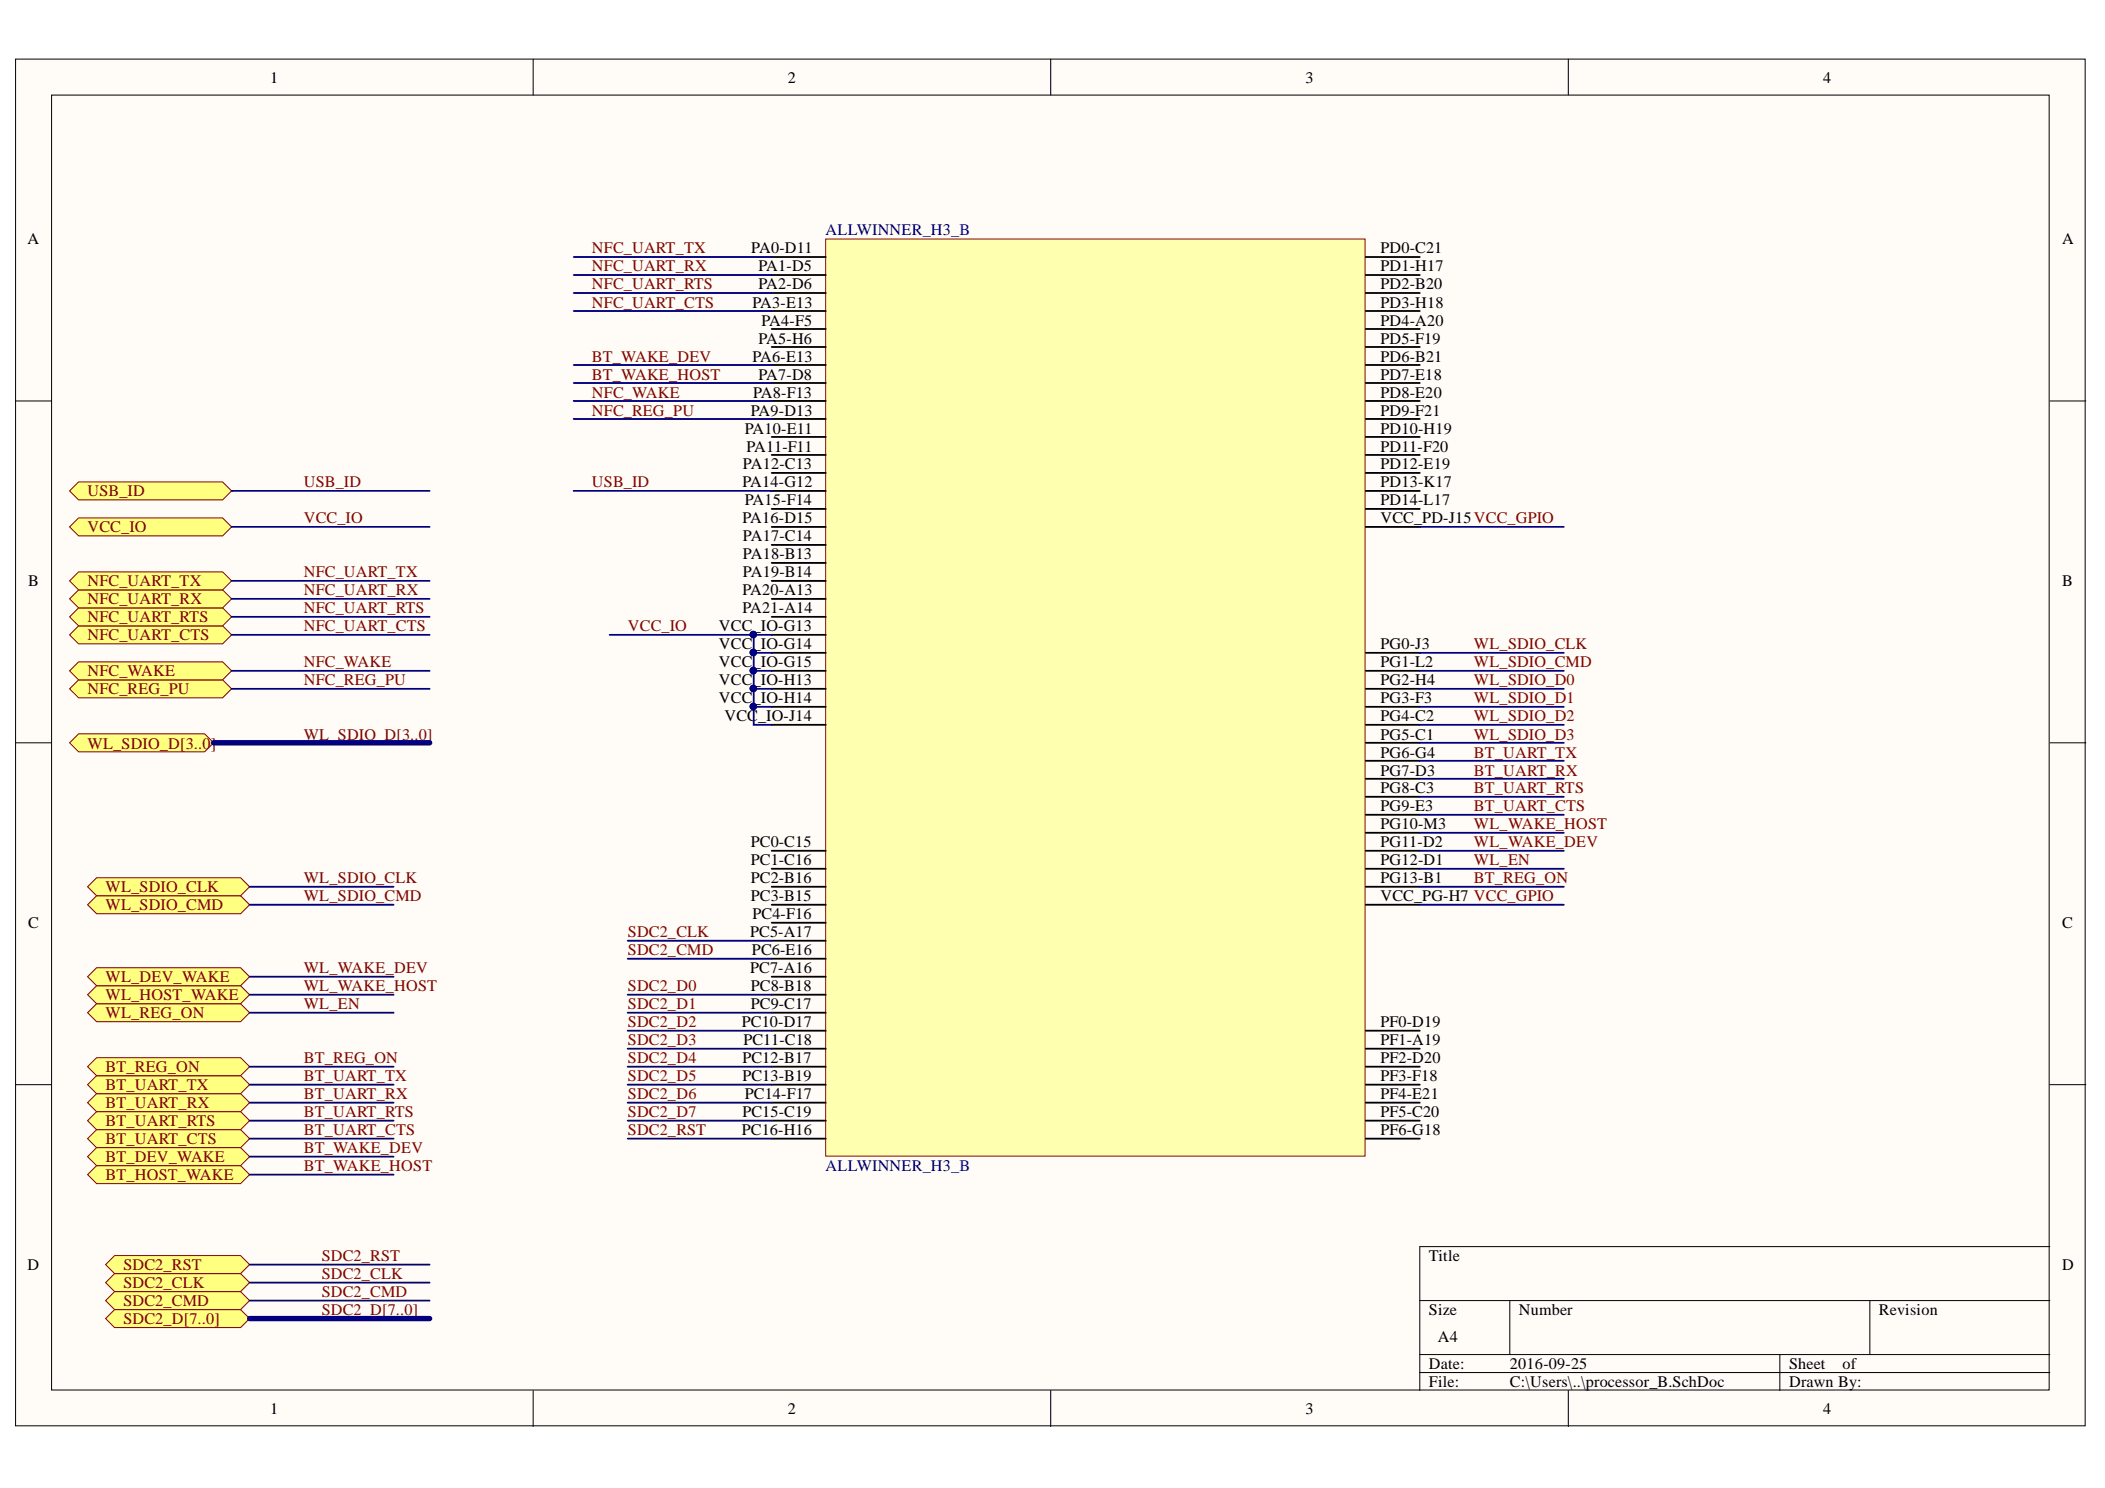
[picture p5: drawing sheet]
<svg xmlns="http://www.w3.org/2000/svg" width="297mm" height="210mm" viewBox="0 0 297 210" stroke-linecap="round" stroke-linejoin="round" font-family="sans-serif">
<g fill="#fffcf8" stroke="#000" stroke-width=".14">
<path d="M2.2 8.3h292v192.8h-292z"/>
<path d="M7.3 13.4h281.9v182.7h-281.9z"/>
</g>
<g fill="none" stroke="#000" stroke-width=".14">
<path d="M75.2 8.3v5.1M148.3 8.3v5.1M221.3 8.3v5.1M2.2 56.6h5.1M289.3 56.6h5M2.2 104.8h5.1M289.3 104.8h5M2.2 153h5.1M289.3 153h5M289.3 175.9h-89v20.3M75.2 196.2v5M148.3 196.2v5"/>
<path d="M200.3 183.5h89M200.3 191.1h89M200.3 193.6h89M213 183.5v7.6M221.3 196.2v5M251.2 191.1v5.1M263.9 183.5v7.6"/>
</g>
<path d="M116.5 33.7h76.1v129.4h-76.1z" fill="#ffffb0" stroke="#800000" stroke-width=".14"/>
<g fill="none" stroke="#000" stroke-width=".25">
<path d="M108.9 36.3h7.6M108.9 38.8h7.6M192.7 36.3h7.6M192.7 38.8h7.6M108.9 41.3h7.6M108.9 43.9h7.6M108.9 46.4h7.6M108.9 48.9h7.6M108.9 51.5h7.6M108.9 54h7.6M108.9 56.6h7.6M108.9 59.1h7.6"/>
<path d="M192.7 41.3h7.6M192.7 43.9h7.6M192.7 46.4h7.6M192.7 48.9h7.6M192.7 51.5h7.6M192.7 54h7.6M192.7 56.6h7.6M192.7 59.1h7.6M108.9 61.6h7.6M108.9 64.2h7.6M108.9 66.7h7.6M108.9 69.3h7.6"/>
<path d="M108.9 71.8h7.6M108.9 74.3h7.6M108.9 79.4h7.6M108.9 76.9h7.6M192.7 61.6h7.6M192.7 64.2h7.6M192.7 66.7h7.6M192.7 69.3h7.6M192.7 71.8h7.6M192.7 74.3h7.6M108.9 92.1h7.6M108.9 94.6h7.6"/>
<path d="M108.9 97.2h7.6M108.9 99.7h7.6M108.9 89.6h7.6M108.9 87h7.6M108.9 84.5h7.6M108.9 81.9h7.6M192.7 92.1h7.6M192.7 94.6h7.6M192.7 97.2h7.6M192.7 99.7h7.6M108.9 102.2h7.6M192.7 102.2h7.6"/>
<path d="M192.7 104.8h7.6M192.7 107.3h7.6M192.7 109.9h7.6M192.7 112.4h7.6M192.7 114.9h7.6M192.7 117.5h7.6M108.9 120h7.6M108.9 122.6h7.6M108.9 125.1h7.6M108.9 127.6h7.6M108.9 137.8h7.6M108.9 135.2h7.6"/>
<path d="M108.9 132.7h7.6M108.9 130.2h7.6M192.7 120h7.6M192.7 122.6h7.6M192.7 125.1h7.6M192.7 127.6h7.6M108.9 158.1h7.6M108.9 155.5h7.6M108.9 153h7.6M108.9 150.5h7.6M108.9 147.9h7.6M108.9 145.4h7.6"/>
<path d="M108.9 142.9h7.6M108.9 140.3h7.6M192.7 158.1h7.6M192.7 155.5h7.6M192.7 153h7.6M192.7 150.5h7.6M192.7 147.9h7.6M192.7 145.4h7.6M108.9 160.6h7.6M192.7 160.6h7.6"/>
</g>
<g fill="#ffff80" stroke="#800000" stroke-width=".14">
<path d="M14.9 186l1.3-1.3h17.8l1.2 1.3-1.2 1.3h-17.8z" fill-rule="evenodd"/>
<path d="M14.9 183.5l1.3-1.3h17.8l1.2 1.3-1.2 1.2h-17.8z" fill-rule="evenodd"/>
<path d="M14.9 180.9l1.3-1.2h17.8l1.2 1.2-1.2 1.3h-17.8z" fill-rule="evenodd"/>
<path d="M14.9 178.4l1.3-1.3h17.8l1.2 1.3-1.2 1.3h-17.8z" fill-rule="evenodd"/>
<path d="M12.4 142.9l1.2-1.3h20.4l1.2 1.3-1.2 1.2h-20.4z" fill-rule="evenodd"/>
<path d="M12.4 140.3l1.2-1.3h20.4l1.2 1.3-1.2 1.3h-20.4z" fill-rule="evenodd"/>
<path d="M12.4 160.6l1.2-1.2h20.4l1.2 1.2-1.2 1.3h-20.4z" fill-rule="evenodd"/>
<path d="M12.4 158.1l1.2-1.3h20.4l1.2 1.3-1.2 1.3h-20.4z" fill-rule="evenodd"/>
<path d="M12.4 155.5l1.2-1.2h20.4l1.2 1.2-1.2 1.3h-20.4z" fill-rule="evenodd"/>
<path d="M12.4 153l1.2-1.3h20.4l1.2 1.3-1.2 1.3h-20.4z" fill-rule="evenodd"/>
<path d="M12.4 127.6l1.2-1.2h20.4l1.2 1.2-1.2 1.3h-20.4z" fill-rule="evenodd"/>
<path d="M12.4 125.1l1.2-1.3h20.4l1.2 1.3-1.2 1.3h-20.4z" fill-rule="evenodd"/>
<path d="M9.8 104.8l1.3-1.3h17.8l1.2 1.3-1.2 1.3h-17.8z" fill-rule="evenodd"/>
<path d="M9.8 89.6l1.3-1.3h20.3l1.3 1.3-1.3 1.2h-20.3z" fill-rule="evenodd"/>
<path d="M9.8 87l1.3-1.3h20.3l1.3 1.3-1.3 1.3h-20.3z" fill-rule="evenodd"/>
<path d="M9.8 84.5l1.3-1.3h20.3l1.3 1.3-1.3 1.2h-20.3z" fill-rule="evenodd"/>
<path d="M9.8 81.9l1.3-1.2h20.3l1.3 1.2-1.3 1.3h-20.3z" fill-rule="evenodd"/>
<path d="M9.8 74.3l1.3-1.2h20.3l1.3 1.2-1.3 1.3h-20.3z" fill-rule="evenodd"/>
<path d="M9.8 97.2l1.3-1.3h20.3l1.3 1.3-1.3 1.2h-20.3z" fill-rule="evenodd"/>
<path d="M9.8 94.6l1.3-1.2h20.3l1.3 1.2-1.3 1.3h-20.3z" fill-rule="evenodd"/>
<path d="M12.4 150.5l1.2-1.3h20.4l1.2 1.3-1.2 1.2h-20.4z" fill-rule="evenodd"/>
<path d="M12.4 137.8l1.2-1.3h20.4l1.2 1.3-1.2 1.2h-20.4z" fill-rule="evenodd"/>
<path d="M12.4 165.7l1.2-1.3h20.4l1.2 1.3-1.2 1.3h-20.4z" fill-rule="evenodd"/>
<path d="M12.4 163.2l1.2-1.3h20.4l1.2 1.3-1.2 1.2h-20.4z" fill-rule="evenodd"/>
</g>
<g fill="none" stroke="#000080" stroke-width=".25">
<path d="M81 38.8h27.9M81 36.3h27.9M81 43.9h27.9M81 41.3h27.9M81 59.1h27.9M81 56.6h27.9M81 54h27.9M81 51.5h27.9M32.7 74.3h27.9M81 69.3h27.9M200.3 74.3h20.4M32.7 97.2h27.9"/>
<path d="M32.7 94.6h27.9M32.7 89.6h27.9M32.7 87h27.9M32.7 84.5h27.9M32.7 81.9h27.9M86 89.6h22.9M106.4 89.6v12.6h2.5M106.4 99.7h2.5M106.4 97.2h2.5M106.4 94.6h2.5M106.4 92.1h2.5M200.3 99.7h20.4"/>
<path d="M200.3 97.2h20.4M200.3 94.6h20.4M200.3 92.1h20.4M200.3 117.5h20.4M200.3 114.9h20.4M200.3 112.4h20.4M200.3 109.9h20.4M200.3 107.3h20.4M200.3 104.8h20.4M200.3 102.2h20.4M35.2 127.6h20.3M35.2 125.1h20.3"/>
<path d="M35.2 137.8h20.3M88.6 132.7h20.3M88.6 135.2h20.3M200.3 122.6h20.4M200.3 120h20.4M200.3 127.6h20.4M200.3 125.1h20.4M35.2 140.3h20.3M35.2 142.9h20.3M35.2 150.5h20.3M35.2 153h20.3M35.2 155.5h20.3"/>
<path d="M35.2 158.1h20.3M88.6 140.3h20.3M88.6 142.9h20.3M88.6 145.4h20.3M88.6 147.9h20.3M88.6 150.5h20.3M88.6 153h20.3M88.6 155.5h20.3M88.6 158.1h20.3M35.2 160.6h20.3M35.2 178.4h25.4M35.2 165.7h20.3"/>
<path d="M35.2 163.2h20.3M88.6 160.6h20.3M35.2 183.5h25.4M35.2 180.9h25.4"/>
</g>
<g fill="#000080" stroke="#000080" stroke-width=".14">
<circle cx="106.3" cy="89.5" r=".46"/>
<circle cx="106.3" cy="92" r=".46"/>
<circle cx="106.3" cy="94.6" r=".46"/>
<circle cx="106.3" cy="97.1" r=".46"/>
<circle cx="106.3" cy="99.7" r=".46"/>
</g>
<path d="M30.1 104.8h30.5M35.2 186h25.4" fill="none" stroke="#000080" stroke-width=".76"/>
<path d="M9.8 69.3l1.3-1.3h20.3l1.3 1.3-1.3 1.2h-20.3z" fill-rule="evenodd" fill="#ffff80" stroke="#800000" stroke-width=".14"/>
<path d="M32.7 69.3h27.9" fill="none" stroke="#000080" stroke-width=".25"/>
<g font-size="2.3">
<text x="38.1" y="11.6">1</text>
<text x="111.2" y="11.6">2</text>
<text x="184.2" y="11.6">3</text>
<text x="257.3" y="11.6">4</text>
<text x="3.9" y="34.5">A</text>
<text x="106" y="35.7">PA0-D11</text>
<text x="194.8" y="35.7">PD0-C21</text>
<text x="291" y="34.5">A</text>
<text x="107" y="38.3">PA1-D5</text>
<text x="107" y="40.8">PA2-D6</text>
<text x="194.8" y="38.3">PD1-H17</text>
<text x="194.8" y="40.8">PD2-B20</text>
<text x="106.2" y="43.4">PA3-E13</text>
<text x="107.5" y="46">PA4-F5</text>
<text x="194.8" y="43.4">PD3-H18</text>
<text x="194.8" y="46">PD4-A20</text>
<text x="106.2" y="51">PA6-E13</text>
<text x="107" y="48.5">PA5-H6</text>
<text x="107" y="53.6">PA7-D8</text>
<text x="194.8" y="48.5">PD5-F19</text>
<text x="194.8" y="51">PD6-B21</text>
<text x="194.8" y="53.6">PD7-E18</text>
<text x="105.9" y="58.6">PA9-D13</text>
<text x="106.3" y="56.1">PA8-F13</text>
<text x="194.8" y="56.1">PD8-E20</text>
<text x="194.8" y="58.6">PD9-F21</text>
<text x="105.1" y="61.2">PA10-E11</text>
<text x="105.3" y="63.7">PA11-F11</text>
<text x="194.8" y="61.2">PD10-H19</text>
<text x="194.8" y="63.7">PD11-F20</text>
<text x="104.8" y="68.8">PA14-G12</text>
<text x="104.8" y="66.2">PA12-C13</text>
<text x="105.1" y="71.3">PA15-F14</text>
<text x="194.8" y="66.2">PD12-E19</text>
<text x="194.8" y="68.8">PD13-K17</text>
<text x="194.8" y="71.3">PD14-L17</text>
<text x="104.8" y="73.8">PA16-D15</text>
<text x="104.8" y="76.4">PA17-C14</text>
<text x="194.8" y="73.8">VCC_PD-J15VCC_GPIO</text>
<text x="4" y="82.7">B</text>
<text x="104.8" y="84">PA20-A13</text>
<text x="104.8" y="81.4">PA19-B14</text>
<text x="104.8" y="78.9">PA18-B13</text>
<text x="291" y="82.7">B</text>
<text x="101.5" y="89">VCC_IO-G13</text>
<text x="104.8" y="86.5">PA21-A14</text>
<text x="101.5" y="94.1">VCC_IO-G15</text>
<text x="101.5" y="91.6">VCC_IO-G14</text>
<text x="194.8" y="91.6">PG0-J3</text>
<text x="194.8" y="94.1">PG1-L2</text>
<text x="101.5" y="99.2">VCC_IO-H14</text>
<text x="101.5" y="96.6">VCC_IO-H13</text>
<text x="102.2" y="101.7">VCC_IO-J14</text>
<text x="194.8" y="96.6">PG2-H4</text>
<text x="194.8" y="99.2">PG3-F3</text>
<text x="194.8" y="101.7">PG4-C2</text>
<text x="194.8" y="104.3">PG5-C1</text>
<text x="194.8" y="106.9">PG6-G4</text>
<text x="194.8" y="109.4">PG7-D3</text>
<text x="194.8" y="111.9">PG8-C3</text>
<text x="105.9" y="119.5">PC0-C15</text>
<text x="194.8" y="114.5">PG9-E3</text>
<text x="194.8" y="117">PG10-M3</text>
<text x="194.8" y="119.5">PG11-D2</text>
<text x="105.9" y="124.6">PC2-B16</text>
<text x="105.9" y="122.1">PC1-C16</text>
<text x="194.8" y="122.1">PG12-D1</text>
<text x="194.8" y="124.6">PG13-B1</text>
<text x="4" y="130.9">C</text>
<text x="105.9" y="127.1">PC3-B15</text>
<text x="106.2" y="129.7">PC4-F16</text>
<text x="194.8" y="127.1">VCC_PG-H7 VCC_GPIO</text>
<text x="291" y="130.9">C</text>
<text x="105.9" y="137.3">PC7-A16</text>
<text x="105.9" y="132.2">PC5-A17</text>
<text x="106.1" y="134.7">PC6-E16</text>
<text x="105.9" y="142.3">PC9-C17</text>
<text x="105.9" y="139.8">PC8-B18</text>
<text x="104.7" y="144.9">PC10-D17</text>
<text x="104.8" y="150">PC12-B17</text>
<text x="104.9" y="147.4">PC11-C18</text>
<text x="194.8" y="150">PF2-D20</text>
<text x="194.8" y="147.4">PF1-A19</text>
<text x="194.8" y="144.9">PF0-D19</text>
<text x="104.8" y="152.5">PC13-B19</text>
<text x="105.1" y="155">PC14-F17</text>
<text x="194.8" y="155">PF4-E21</text>
<text x="194.8" y="152.5">PF3-F18</text>
<text x="104.7" y="160.1">PC16-H16</text>
<text x="104.8" y="157.6">PC15-C19</text>
<text x="194.8" y="160.1">PF6-G18</text>
<text x="194.8" y="157.6">PF5-C20</text>
<text x="3.9" y="179.2">D</text>
<text x="201.6" y="177.9">Title</text>
<text x="291" y="179.2">D</text>
<text x="201.6" y="185.5">Size</text>
<text x="214.3" y="185.5">Number</text>
<text x="265.1" y="185.5">Revision</text>
<text x="202.9" y="189.3">A4</text>
<text x="201.6" y="193.1">Date:</text>
<text x="201.6" y="195.7">File:</text>
<text x="213.1" y="193.1">2016-09-25</text>
<text x="213.1" y="195.7">C:\Users\..\processor_B.SchDoc</text>
<text x="252.5" y="193.1">Sheet</text>
<text x="252.5" y="195.7">Drawn By:</text>
<text x="260" y="193.1">of</text>
<text x="38.1" y="199.5">1</text>
<text x="111.2" y="199.5">2</text>
<text x="184.2" y="199.5">3</text>
<text x="257.3" y="199.5">4</text>
</g>
<g font-size="2.3" fill="#800000">
<text x="83.5" y="35.7">NFC_UART_TX</text>
<text x="83.5" y="38.3">NFC_UART_RX</text>
<text x="83.5" y="40.8">NFC_UART_RTS</text>
<text x="83.5" y="43.4">NFC_UART_CTS</text>
<text x="83.5" y="51">BT_WAKE_DEV</text>
<text x="83.5" y="53.6">BT_WAKE_HOST</text>
<text x="83.5" y="56.1">NFC_WAKE</text>
<text x="83.5" y="58.6">NFC_REG_PU</text>
<text x="12.3" y="70">USB_ID</text>
<text x="42.9" y="68.8">USB_ID</text>
<text x="83.5" y="68.8">USB_ID</text>
<text x="12.3" y="75.1">VCC_IO</text>
<text x="42.9" y="73.8">VCC_IO</text>
<text x="12.3" y="82.7">NFC_UART_TX</text>
<text x="42.9" y="81.4">NFC_UART_TX</text>
<text x="42.9" y="84">NFC_UART_RX</text>
<text x="12.3" y="87.8">NFC_UART_RTS</text>
<text x="12.3" y="85.2">NFC_UART_RX</text>
<text x="42.9" y="86.5">NFC_UART_RTS</text>
<text x="42.9" y="89">NFC_UART_CTS</text>
<text x="88.6" y="89">VCC_IO</text>
<text x="12.3" y="90.3">NFC_UART_CTS</text>
<text x="12.3" y="95.4">NFC_WAKE</text>
<text x="42.9" y="94.1">NFC_WAKE</text>
<text x="208" y="91.6">WL_SDIO_CLK</text>
<text x="208" y="94.1">WL_SDIO_CMD</text>
<text x="12.3" y="97.9">NFC_REG_PU</text>
<text x="42.9" y="96.6">NFC_REG_PU</text>
<text x="208" y="96.6">WL_SDIO_D0</text>
<text x="208" y="99.2">WL_SDIO_D1</text>
<text x="208" y="101.7">WL_SDIO_D2</text>
<text x="12.3" y="105.6">WL_SDIO_D[3..0]</text>
<text x="42.9" y="104.3">WL_SDIO_D[3..0]</text>
<text x="208" y="104.3">WL_SDIO_D3</text>
<text x="208" y="106.9">BT_UART_TX</text>
<text x="208" y="109.4">BT_UART_RX</text>
<text x="208" y="111.9">BT_UART_RTS</text>
<text x="208" y="117">WL_WAKE_HOST</text>
<text x="208" y="114.5">BT_UART_CTS</text>
<text x="208" y="119.5">WL_WAKE_DEV</text>
<text x="14.9" y="125.9">WL_SDIO_CLK</text>
<text x="42.9" y="124.6">WL_SDIO_CLK</text>
<text x="208" y="122.1">WL_EN</text>
<text x="208" y="124.6">BT_REG_ON</text>
<text x="14.9" y="128.4">WL_SDIO_CMD</text>
<text x="42.9" y="127.1">WL_SDIO_CMD</text>
<text x="42.9" y="137.3">WL_WAKE_DEV</text>
<text x="88.6" y="132.2">SDC2_CLK</text>
<text x="88.6" y="134.7">SDC2_CMD</text>
<text x="14.9" y="143.6">WL_REG_ON</text>
<text x="14.9" y="141.1">WL_HOST_WAKE</text>
<text x="14.9" y="138.5">WL_DEV_WAKE</text>
<text x="42.9" y="139.8">WL_WAKE_HOST</text>
<text x="42.9" y="142.3">WL_EN</text>
<text x="88.6" y="139.8">SDC2_D0</text>
<text x="88.6" y="142.3">SDC2_D1</text>
<text x="42.9" y="150">BT_REG_ON</text>
<text x="88.6" y="144.9">SDC2_D2</text>
<text x="88.6" y="147.4">SDC2_D3</text>
<text x="88.6" y="150">SDC2_D4</text>
<text x="14.9" y="153.8">BT_UART_TX</text>
<text x="14.9" y="151.2">BT_REG_ON</text>
<text x="42.9" y="152.5">BT_UART_TX</text>
<text x="42.9" y="155">BT_UART_RX</text>
<text x="88.6" y="152.5">SDC2_D5</text>
<text x="88.6" y="155">SDC2_D6</text>
<text x="14.9" y="161.4">BT_UART_CTS</text>
<text x="14.9" y="158.8">BT_UART_RTS</text>
<text x="14.9" y="156.3">BT_UART_RX</text>
<text x="42.9" y="157.6">BT_UART_RTS</text>
<text x="42.9" y="160.1">BT_UART_CTS</text>
<text x="88.6" y="160.1">SDC2_RST</text>
<text x="88.6" y="157.6">SDC2_D7</text>
<text x="14.9" y="166.5">BT_HOST_WAKE</text>
<text x="14.9" y="164">BT_DEV_WAKE</text>
<text x="42.9" y="165.2">BT_WAKE_HOST</text>
<text x="42.9" y="162.6">BT_WAKE_DEV</text>
<text x="17.4" y="179.2">SDC2_RST</text>
<text x="45.4" y="177.9">SDC2_RST</text>
<text x="17.4" y="184.3">SDC2_CMD</text>
<text x="17.4" y="181.7">SDC2_CLK</text>
<text x="45.4" y="180.4">SDC2_CLK</text>
<text x="45.4" y="183">SDC2_CMD</text>
<text x="45.4" y="185.5">SDC2_D[7..0]</text>
<text x="17.4" y="186.8">SDC2_D[7..0]</text>
</g>
<g font-size="2.3" fill="#000080">
<text x="116.5" y="33.2">ALLWINNER_H3_B</text>
<text x="116.5" y="165.2">ALLWINNER_H3_B</text>
</g>
</svg>
